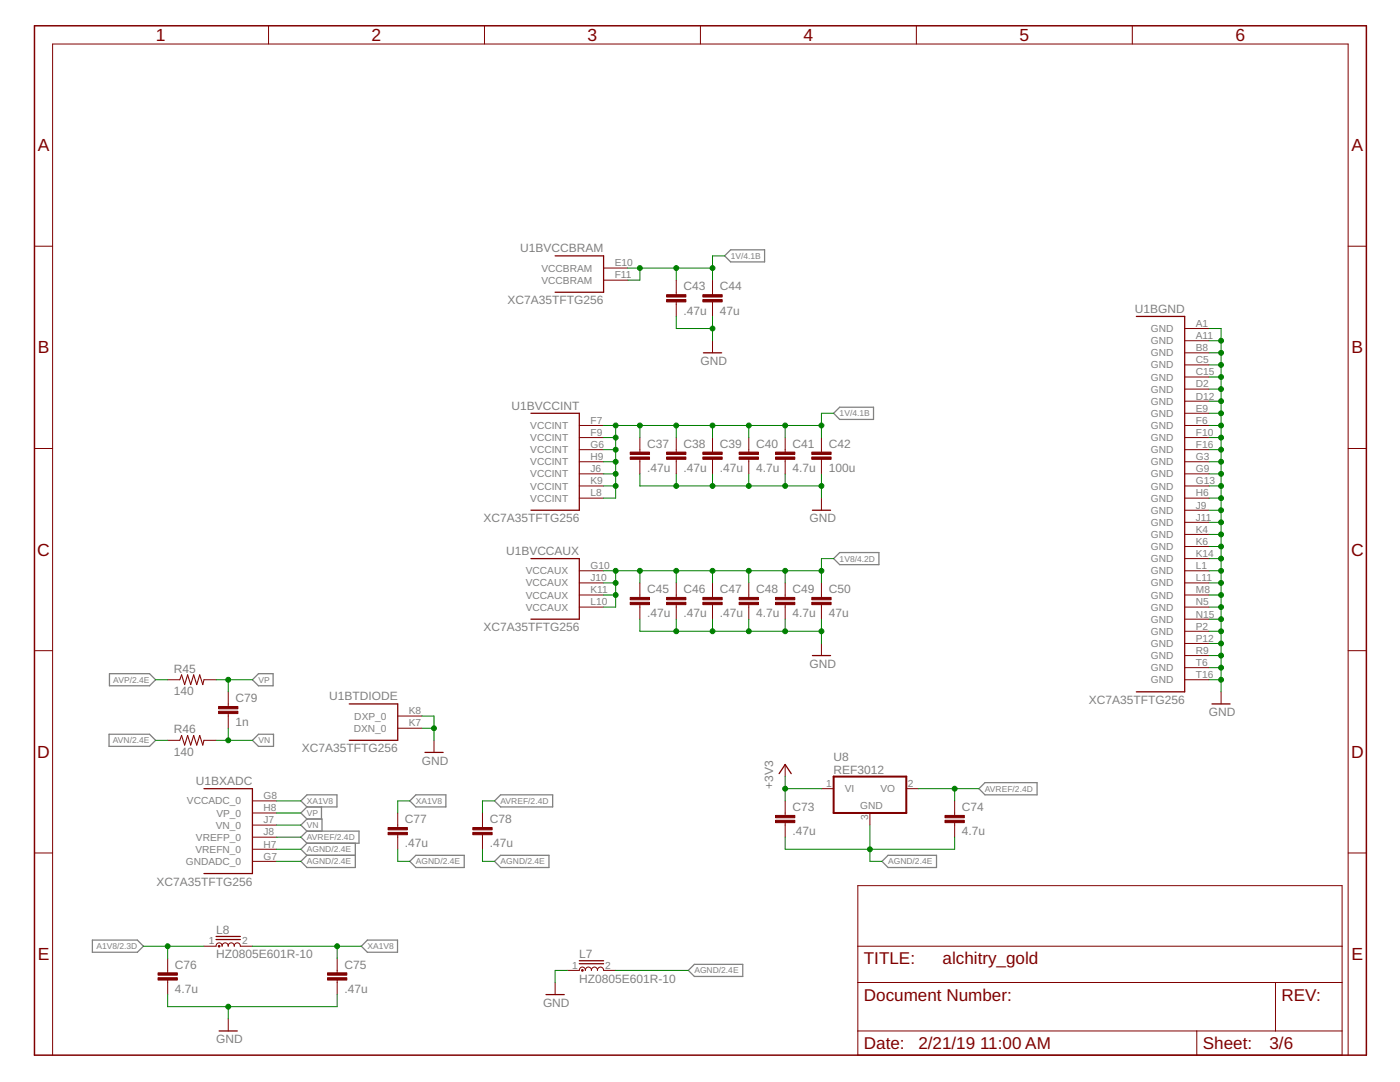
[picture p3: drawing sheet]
<svg xmlns="http://www.w3.org/2000/svg" width="279mm" height="216mm" viewBox="0 0 279 216" stroke-linecap="round" stroke-linejoin="round" font-family="sans-serif">
<g fill="none" stroke="#808080" stroke-width=".25">
<path d="M144.6 51.1l1.2-1.3h6.8v2.5h-6.8zM167.6 81.3h6.7v2.4h-6.7l-1.2-1.2zM166.4 111.5l1.2-1.2h7.8v2.4h-7.8zM21.8 134.4h8l1.3 1.2-1.3 1.2h-8zM50.4 135.6l1.2-1.2h2.9v2.4h-2.9zM21.8 146.5h8l1.3 1.2-1.3 1.2h-8zM50.4 147.7l1.2-1.2h3v2.4h-3zM60 159.8l1.3-1.2h5.9v2.4h-5.9zM81.8 159.8l1.2-1.2h6v2.4h-6zM99.9 158.6h10.4v2.4h-10.4l-1.2-1.2zM195.4 157.4l1.2-1.2h10.4v2.4h-10.4zM61.3 170.7h9.6"/>
<path d="M61.3 168.3l-1.3 1.2 1.3 1.2M61.3 165.8h10.3v2.5h-10.3M61.3 165.8l-1.3 1.2 1.3 1.3M61.3 161l-1.3 1.2 1.3 1.2M61.3 163.4h3v2.4M61.3 163.4l-1.3 1.2 1.3 1.2M64.2 161v2.4M70.9 168.3v4.8h-9.6l-1.3-1.2 1.3-1.2M81.8 171.9l1.2-1.2h9.6v2.4h-9.6zM99.9 170.7h9.7v2.4h-9.7l-1.2-1.2zM176 171.9l1.2-1.2h9.7v2.4h-9.7zM18.4 187.6h9l1.2 1.2-1.2 1.2h-9z"/>
<path d="M73.3 187.6h6v2.4h-6l-1.2-1.2zM137.4 193.6l1.2-1.2h9.6v2.4h-9.6z"/>
</g>
<path d="M6.9 5.1h265.8v205.4h-265.8z" fill="none" stroke="#800000" stroke-width=".3"/>
<g fill="none" stroke="#800000" stroke-width=".2">
<path d="M53.6 5.1v3.7M96.7 5.1v3.7M139.8 5.1v3.7M182.9 5.1v3.7M226 5.1v3.7M6.9 49.1h3.6M120.5 53.5h4.8M120.5 55.9h4.8M135 55.9v2.9M142.2 55.9v2.9M269 49.1h3.7M135 60.2v2.9"/>
<path d="M142.2 60.2v2.9M142.2 68v2.4M236.4 65.6h4.9M236.4 68h4.9M236.4 70.4h4.9M236.4 72.8h4.9M236.4 75.2h4.9M236.4 77.6h4.9M6.9 89.5h3.6M115.6 84.9h4.9M115.6 87.3h4.9M115.6 89.7h4.9"/>
<path d="M115.6 92.1h4.9M115.6 94.6h4.9M115.6 97h4.9M115.6 99.4h4.9M127.7 87.3v2.9M127.7 91.7v2.9M135 87.3v2.9M135 91.7v2.9M142.2 87.3v2.9M142.2 91.7v2.9M149.4 87.3v2.9M149.4 91.7v2.9"/>
<path d="M156.7 87.3v2.9M156.7 91.7v2.9M163.9 87.3v2.9M163.9 91.7v2.9M163.9 99.4v2.4M236.4 80.1h4.9M236.4 82.5h4.9M236.4 84.9h4.9M236.4 87.3h4.9M236.4 89.7h4.9M236.4 92.1h4.9M236.4 94.6h4.9"/>
<path d="M236.4 97h4.9M236.4 99.4h4.9M269 89.5h3.7M115.6 113.9h4.9M115.6 116.3h4.9M115.6 118.7h4.9M127.7 116.3v2.9M135 116.3v2.9M142.2 116.3v2.9M149.4 116.3v2.9M156.7 116.3v2.9M163.9 116.3v2.9"/>
<path d="M236.4 101.8h4.9M236.4 104.2h4.9M236.4 106.6h4.9M236.4 109.1h4.9M236.4 111.5h4.9M236.4 113.9h4.9M236.4 116.3h4.9M236.4 118.7h4.9M6.9 129.8h3.6M33.5 135.6h2.4M40.7 135.6h2.4M45.6 138v2.9"/>
<path d="M115.6 121.1h4.9M127.7 120.6v2.9M135 120.6v2.9M142.2 120.6v2.9M149.4 120.6v2.9M156.7 120.6v2.9M163.9 120.6v2.9M163.9 128.4v2.4M236.4 121.1h4.9M236.4 123.5h4.9M236.4 126h4.9M236.4 128.4h4.9"/>
<path d="M236.4 130.8h4.9M236.4 133.2h4.9M236.4 135.6h4.9M243.7 138v2.5M269 129.8h3.7M33.5 147.7h2.4M40.7 147.7h2.4M45.6 142.4v2.9M50.4 159.8h4.8M79.4 142.9h4.8M79.4 145.3h4.8M86.6 147.7v2.4"/>
<path d="M156.7 152.5v2.5M156.7 159.8v2.9M163.9 157.4h2.5M180.9 157.4h2.4M190.5 159.8v2.9M6.9 170.2h3.6M50.4 162.2h4.8M50.4 164.6h4.8M50.4 167h4.8M50.4 169.5h4.8M50.4 171.9h4.8M79.4 162.2v2.9"/>
<path d="M79.4 166.6v2.9M96.3 162.2v2.9M96.3 166.6v2.9M156.7 164.1v2.9M171.2 176.7h96.6v33.8h-96.6zM173.6 162.2v2.4M190.5 164.1v2.9M269 170.2h3.7M33.5 191.2v2.9M33.5 195.6v2.9M40.7 188.8h2.4a.61 .61 0 0 1 .6-.7 .61 .61 0 0 1 .6 .7 .62 .62 0 0 1 .6-.7 .62 .62 0 0 1 .7 .7 .61 .61 0 0 1 .6-.7 .61 .61 0 0 1 .6 .7 .61 .61 0 0 1 .6-.7 .61 .61 0 0 1 .6 .7h2.4M67.3 191.2v2.9"/>
<path d="M67.3 195.6v2.9M110.8 196v2.5M113.2 193.6h2.4a.61 .61 0 0 1 .6-.6 .61 .61 0 0 1 .6 .6 .61 .61 0 0 1 .6-.6 .61 .61 0 0 1 .6 .6 .61 .61 0 0 1 .6-.6 .61 .61 0 0 1 .6 .6 .62 .62 0 0 1 .6-.6 .62 .62 0 0 1 .7 .6h2.4M171.2 196h96.6M171.2 188.8h96.6M254.6 196v9.7M10.5 210.5v-201.7h258.5v201.7M45.6 203.3v2.4M171.2 205.7h96.6M238.8 205.7v4.8"/>
</g>
<g fill="none" stroke="#800000" stroke-width=".25">
<path d="M110.8 51.1h9.7v7.2h-9.7M140.4 70.4h3.6M226.8 63.1h9.6v74.9h-9.6M106 82.5h9.6v19.3h-9.6M106 111.5h9.6v12h-9.6M162.1 101.8h3.7M162.1 130.8h3.7M40.7 157.4h9.7v16.9h-9.7M69.7 140.5h9.7v7.2h-9.7M84.8 150.1h3.6M155.5 154.4l1.2-1.9 1.2 1.9M241.9 140.5h3.6"/>
<path d="M43.1 187.5h4.9M43.1 186.9h4.9M109 198.5h3.6M115.6 192.3h4.9M115.6 191.7h4.9M43.7 205.7h3.6"/>
</g>
<g fill="#800000" stroke="#800000" stroke-width=".2">
<path d="M125.8 91.2h3.8v.5h-3.8z"/>
<path d="M125.8 90.2h3.8v.5h-3.8z"/>
<path d="M133 91.2h3.9v.5h-3.9z"/>
<path d="M133 90.2h3.9v.5h-3.9z"/>
<path d="M140.3 91.2h3.8v.5h-3.8z"/>
<path d="M140.3 90.2h3.8v.5h-3.8z"/>
<path d="M147.5 91.2h3.9v.5h-3.9z"/>
<path d="M147.5 90.2h3.9v.5h-3.9z"/>
<path d="M154.8 91.2h3.8v.5h-3.8z"/>
<path d="M154.8 90.2h3.8v.5h-3.8z"/>
<path d="M162 91.2h3.9v.5h-3.9z"/>
<path d="M162 90.2h3.9v.5h-3.9z"/>
<path d="M133 59.8h3.9v.4h-3.9z"/>
<path d="M133 58.8h3.9v.5h-3.9z"/>
<path d="M140.3 59.8h3.8v.4h-3.8z"/>
<path d="M140.3 58.8h3.8v.5h-3.8z"/>
<path d="M125.8 120.2h3.8v.4h-3.8z"/>
<path d="M125.8 119.2h3.8v.5h-3.8z"/>
<path d="M133 120.2h3.9v.4h-3.9z"/>
<path d="M133 119.2h3.9v.5h-3.9z"/>
<path d="M140.3 120.2h3.8v.4h-3.8z"/>
<path d="M140.3 119.2h3.8v.5h-3.8z"/>
<path d="M147.5 120.2h3.9v.4h-3.9z"/>
<path d="M147.5 119.2h3.9v.5h-3.9z"/>
<path d="M154.8 120.2h3.8v.4h-3.8z"/>
<path d="M154.8 119.2h3.8v.5h-3.8z"/>
<path d="M162 120.2h3.9v.4h-3.9z"/>
<path d="M162 119.2h3.9v.5h-3.9z"/>
<path d="M154.8 163.7h3.8v.4h-3.8z"/>
<path d="M154.8 162.7h3.8v.5h-3.8z"/>
<path d="M188.6 163.7h3.8v.4h-3.8z"/>
<path d="M188.6 162.7h3.8v.5h-3.8z"/>
<path d="M65.4 195.1h3.8v.5h-3.8z"/>
<path d="M65.4 194.1h3.8v.5h-3.8z"/>
<path d="M31.5 195.1h3.9v.5h-3.9z"/>
<path d="M31.5 194.1h3.9v.5h-3.9z"/>
<path d="M77.4 166.1h3.9v.5h-3.9z"/>
<path d="M77.4 165.1h3.9v.5h-3.9z"/>
<path d="M94.4 166.1h3.8v.5h-3.8z"/>
<path d="M94.4 165.1h3.8v.5h-3.8z"/>
<path d="M43.6 141.9h3.9v.5h-3.9z"/>
<path d="M43.6 141h3.9v.4h-3.9z"/>
</g>
<path d="M166.4 155h14.5v7.2h-14.5z" fill="none" stroke="#800000" stroke-width=".4"/>
<g fill="#800000" stroke="#800000" stroke-width=".2">
<circle cx="116.2" cy="193.6" r=".17"/>
<circle cx="43.7" cy="188.8" r=".17"/>
</g>
<path d="M35.9 135.6l.3-.9 .7 1.9 .5-1.9 .7 1.9 .6-1.9 .6 1.9 .6-1.9 .6 1.9 .2-1M35.9 147.7l.3-1 .7 2 .5-2 .7 2 .6-2 .6 2 .6-2 .6 2 .2-1" fill="none" stroke="#800000" stroke-width=".21"/>
<g fill="none" stroke="#008000" stroke-width=".2">
<path d="M125.3 53.5h16.9M127.7 53.5v2.4h-2.4M135 53.5v2.4M144.6 51.1h-2.4v4.8M135 63.1v2.5h7.2M142.2 63.1v4.9M241.3 65.6h2.4v72.4M241.3 77.6h2.4M241.3 75.2h2.4M241.3 72.8h2.4M241.3 70.4h2.4M241.3 68h2.4"/>
<path d="M120.5 97h2.4M120.5 94.6h2.4M120.5 92.1h2.4M120.5 89.7h2.4M120.5 87.3h2.4M120.5 84.9h43.4M122.9 84.9v14.5h-2.4M127.7 94.6v2.4h36.2M127.7 84.9v2.4M135 84.9v2.4M135 94.6v2.4M142.2 84.9v2.4"/>
<path d="M142.2 94.6v2.4M149.4 84.9v2.4M149.4 94.6v2.4M156.7 84.9v2.4M156.7 94.6v2.4M163.9 94.6v4.8M166.4 82.5h-2.5v4.8M241.3 99.4h2.4M241.3 97h2.4M241.3 94.6h2.4M241.3 92.1h2.4M241.3 89.7h2.4"/>
<path d="M241.3 87.3h2.4M241.3 84.9h2.4M241.3 82.5h2.4M241.3 80.1h2.4M120.5 118.7h2.4M120.5 116.3h2.4M120.5 113.9h43.4M122.9 113.9v7.2h-2.4M127.7 113.9v2.4M135 113.9v2.4M142.2 113.9v2.4M149.4 113.9v2.4"/>
<path d="M156.7 113.9v2.4M166.4 111.5h-2.5v4.8M241.3 118.7h2.4M241.3 116.3h2.4M241.3 113.9h2.4M241.3 111.5h2.4M241.3 109.1h2.4M241.3 106.6h2.4M241.3 104.2h2.4M241.3 101.8h2.4M31.1 135.6h2.4M43.1 135.6h7.3"/>
<path d="M45.6 135.6v2.4M127.7 123.5v2.5h36.2M135 123.5v2.5M142.2 123.5v2.5M149.4 123.5v2.5M156.7 123.5v2.5M163.9 123.5v4.9M241.3 135.6h2.4M241.3 133.2h2.4M241.3 130.8h2.4M241.3 128.4h2.4M241.3 126h2.4"/>
<path d="M241.3 123.5h2.4M241.3 121.1h2.4M31.1 147.7h2.4M43.1 147.7h7.3M45.6 145.3v2.4M55.2 159.8h4.8M81.8 159.8h-2.4v2.4M84.2 145.3h2.4M84.2 142.9h2.4v4.8M98.7 159.8h-2.4v2.4M156.7 155v4.8M156.7 157.4h7.2"/>
<path d="M183.3 157.4h12.1M190.5 157.4v2.4M55.2 169.5h4.8M55.2 171.9h4.8M55.2 167h4.8M55.2 162.2h4.8M55.2 164.6h4.8M79.4 169.5v2.4h2.4M96.3 169.5v2.4h2.4M156.7 167v2.5h33.8v-2.5M173.6 164.6v7.3h2.4M28.6 188.8h12.1"/>
<path d="M33.5 198.5v2.4h33.8v-2.4M33.5 188.8v2.4M50.4 188.8h21.7M67.3 188.8v2.4M113.2 193.6h-2.4v2.4M122.9 193.6h14.5M45.6 200.9v2.4"/>
</g>
<g fill="#008000" stroke="#008000" stroke-width=".2">
<circle cx="243.7" cy="135.6" r=".49"/>
<circle cx="243.7" cy="133.2" r=".49"/>
<circle cx="243.7" cy="130.8" r=".49"/>
<circle cx="243.7" cy="128.4" r=".49"/>
<circle cx="243.7" cy="126" r=".49"/>
<circle cx="243.7" cy="123.5" r=".49"/>
<circle cx="243.7" cy="121.1" r=".49"/>
<circle cx="243.7" cy="118.7" r=".49"/>
<circle cx="243.7" cy="116.3" r=".49"/>
<circle cx="243.7" cy="113.9" r=".49"/>
<circle cx="243.7" cy="111.5" r=".49"/>
<circle cx="243.7" cy="109.1" r=".49"/>
<circle cx="243.7" cy="106.6" r=".49"/>
<circle cx="243.7" cy="104.2" r=".49"/>
<circle cx="243.7" cy="101.8" r=".49"/>
<circle cx="243.7" cy="99.4" r=".49"/>
<circle cx="243.7" cy="97" r=".49"/>
<circle cx="243.7" cy="94.6" r=".49"/>
<circle cx="243.7" cy="92.1" r=".49"/>
<circle cx="243.7" cy="89.7" r=".49"/>
<circle cx="243.7" cy="87.3" r=".49"/>
<circle cx="243.7" cy="84.9" r=".49"/>
<circle cx="243.7" cy="82.5" r=".49"/>
<circle cx="243.7" cy="80.1" r=".49"/>
<circle cx="243.7" cy="77.6" r=".49"/>
<circle cx="243.7" cy="75.2" r=".49"/>
<circle cx="243.7" cy="72.8" r=".49"/>
<circle cx="243.7" cy="70.4" r=".49"/>
<circle cx="243.7" cy="68" r=".49"/>
<circle cx="163.9" cy="97" r=".49"/>
<circle cx="156.7" cy="97" r=".49"/>
<circle cx="149.4" cy="97" r=".49"/>
<circle cx="142.2" cy="97" r=".49"/>
<circle cx="135" cy="97" r=".49"/>
<circle cx="142.2" cy="65.6" r=".49"/>
<circle cx="163.9" cy="126" r=".49"/>
<circle cx="156.7" cy="126" r=".49"/>
<circle cx="149.4" cy="126" r=".49"/>
<circle cx="142.2" cy="126" r=".49"/>
<circle cx="135" cy="126" r=".49"/>
<circle cx="45.6" cy="200.9" r=".49"/>
<circle cx="86.6" cy="145.3" r=".49"/>
<circle cx="122.9" cy="97" r=".49"/>
<circle cx="122.9" cy="94.6" r=".49"/>
<circle cx="122.9" cy="92.1" r=".49"/>
<circle cx="122.9" cy="89.7" r=".49"/>
<circle cx="122.9" cy="87.3" r=".49"/>
<circle cx="122.9" cy="84.9" r=".49"/>
<circle cx="127.7" cy="84.9" r=".49"/>
<circle cx="135" cy="84.9" r=".49"/>
<circle cx="142.2" cy="84.9" r=".49"/>
<circle cx="149.4" cy="84.9" r=".49"/>
<circle cx="156.7" cy="84.9" r=".49"/>
<circle cx="163.9" cy="84.9" r=".49"/>
<circle cx="135" cy="53.5" r=".49"/>
<circle cx="127.7" cy="53.5" r=".49"/>
<circle cx="142.2" cy="53.5" r=".49"/>
<circle cx="122.9" cy="118.7" r=".49"/>
<circle cx="122.9" cy="116.3" r=".49"/>
<circle cx="122.9" cy="113.9" r=".49"/>
<circle cx="127.7" cy="113.9" r=".49"/>
<circle cx="135" cy="113.9" r=".49"/>
<circle cx="142.2" cy="113.9" r=".49"/>
<circle cx="149.4" cy="113.9" r=".49"/>
<circle cx="156.7" cy="113.9" r=".49"/>
<circle cx="163.9" cy="113.9" r=".49"/>
<circle cx="173.6" cy="169.5" r=".49"/>
<circle cx="190.5" cy="157.4" r=".49"/>
<circle cx="67.3" cy="188.8" r=".49"/>
<circle cx="33.5" cy="188.8" r=".49"/>
<circle cx="45.6" cy="135.6" r=".49"/>
<circle cx="45.6" cy="147.7" r=".49"/>
<circle cx="156.7" cy="157.4" r=".49"/>
</g>
<g font-size="3.5" fill="#800000">
<text x="31.1" y="8.2">1</text>
<text x="74.2" y="8.2">2</text>
<text x="117.3" y="8.2">3</text>
<text x="160.4" y="8.2">4</text>
<text x="203.4" y="8.2">5</text>
<text x="246.5" y="8.2">6</text>
<text x="7.5" y="30.2">A</text>
<text x="269.7" y="30.2">A</text>
<text x="7.5" y="70.5">B</text>
<text x="269.7" y="70.5">B</text>
<text x="7.4" y="110.9">C</text>
<text x="269.6" y="110.9">C</text>
<text x="7.4" y="151.2">D</text>
<text x="269.6" y="151.2">D</text>
<text x="7.5" y="191.6">E</text>
<text x="269.7" y="191.6">E</text>
</g>
<g font-size="3.4" fill="#800000">
<text x="172.4" y="192.4">TITLE:</text>
<text x="188.1" y="192.4">alchitry_gold</text>
<text x="172.4" y="199.7">Document Number:</text>
<text x="255.8" y="199.7">REV:</text>
<text x="172.4" y="209.3">Date:</text>
<text x="183.3" y="209.3">2/21/19</text>
<text x="195.6" y="209.3">11:00 AM</text>
<text x="240.1" y="209.3">Sheet:</text>
<text x="253.4" y="209.3">3/6</text>
</g>
<g font-size="2.4" fill="#808080">
<text x="103.8" y="50.3">U1BVCCBRAM</text>
<text x="136.4" y="57.9">C43</text>
<text x="143.6" y="57.9">C44</text>
<text x="101.3" y="60.7">XC7A35TFTG256</text>
<text x="136.4" y="62.8">.47u</text>
<text x="143.6" y="62.8">47u</text>
<text x="226.5" y="62.4">U1BGND</text>
<text x="139.8" y="72.8">GND</text>
<text x="102.1" y="81.8">U1BVCCINT</text>
<text x="129.1" y="89.4">C37</text>
<text x="136.4" y="89.4">C38</text>
<text x="143.6" y="89.4">C39</text>
<text x="150.9" y="89.4">C40</text>
<text x="158.1" y="89.4">C41</text>
<text x="165.4" y="89.4">C42</text>
<text x="129.1" y="94.2">.47u</text>
<text x="136.4" y="94.2">.47u</text>
<text x="143.6" y="94.2">.47u</text>
<text x="150.9" y="94.2">4.7u</text>
<text x="158.1" y="94.2">4.7u</text>
<text x="165.4" y="94.2">100u</text>
<text x="96.5" y="104.2">XC7A35TFTG256</text>
<text x="161.5" y="104.2">GND</text>
<text x="101" y="110.7">U1BVCCAUX</text>
<text x="129.1" y="118.4">C45</text>
<text x="136.4" y="118.4">C46</text>
<text x="143.6" y="118.4">C47</text>
<text x="150.9" y="118.4">C48</text>
<text x="158.1" y="118.4">C49</text>
<text x="165.4" y="118.4">C50</text>
<text x="96.5" y="126">XC7A35TFTG256</text>
<text x="129.1" y="123.2">.47u</text>
<text x="136.4" y="123.2">.47u</text>
<text x="143.6" y="123.2">.47u</text>
<text x="150.9" y="123.2">4.7u</text>
<text x="158.1" y="123.2">4.7u</text>
<text x="165.4" y="123.2">47u</text>
<text x="34.7" y="134.2">R45</text>
<text x="161.5" y="133.2">GND</text>
<text x="34.7" y="138.8">140</text>
<text x="47" y="140.1">C79</text>
<text x="65.7" y="139.7">U1BTDIODE</text>
<text x="217.3" y="140.5">XC7A35TFTG256</text>
<text x="241.3" y="142.9">GND</text>
<text x="34.7" y="146.3">R46</text>
<text x="47" y="144.9">1n</text>
<text x="34.7" y="150.9">140</text>
<text x="60.2" y="150.1">XC7A35TFTG256</text>
<text x="84.2" y="152.6">GND</text>
<text x="166.4" y="154.4">REF3012</text>
<text x="166.4" y="151.9">U8</text>
<text x="39.1" y="156.7">U1BXADC</text>
<text x="154.3" y="157.4" transform="rotate(-90 154.3 157.4)">+3V3</text>
<text x="158.1" y="161.9">C73</text>
<text x="192" y="161.9">C74</text>
<text x="80.8" y="164.3">C77</text>
<text x="97.7" y="164.3">C78</text>
<text x="158.1" y="166.7">.47u</text>
<text x="192" y="166.7">4.7u</text>
<text x="80.8" y="169.1">.47u</text>
<text x="97.7" y="169.1">.47u</text>
<text x="31.2" y="176.7">XC7A35TFTG256</text>
<text x="43.1" y="191.2">HZ0805E601R-10</text>
<text x="43.1" y="186.4">L8</text>
<text x="115.6" y="191.2">L7</text>
<text x="34.9" y="193.3">C76</text>
<text x="68.7" y="193.3">C75</text>
<text x="115.6" y="196">HZ0805E601R-10</text>
<text x="34.9" y="198.1">4.7u</text>
<text x="68.7" y="198.1">.47u</text>
<text x="108.4" y="200.9">GND</text>
<text x="43.1" y="208.1">GND</text>
</g>
<g font-size="2" fill="#808080">
<text x="122.7" y="53.1">E10</text>
<text x="108.1" y="54.2">VCCBRAM</text>
<text x="108.1" y="56.6">VCCBRAM</text>
<text x="122.7" y="55.6">F11</text>
<text x="238.7" y="65.2">A1</text>
<text x="229.7" y="66.3">GND</text>
<text x="229.7" y="68.7">GND</text>
<text x="229.7" y="71.1">GND</text>
<text x="238.7" y="67.6">A11</text>
<text x="238.7" y="70.1">B8</text>
<text x="229.7" y="73.5">GND</text>
<text x="229.7" y="75.9">GND</text>
<text x="238.7" y="72.5">C5</text>
<text x="238.7" y="74.9">C15</text>
<text x="238.7" y="77.3">D2</text>
<text x="229.7" y="78.4">GND</text>
<text x="229.7" y="80.8">GND</text>
<text x="229.7" y="83.2">GND</text>
<text x="238.7" y="79.7">D12</text>
<text x="238.7" y="82.1">E9</text>
<text x="105.8" y="85.6">VCCINT</text>
<text x="105.8" y="88">VCCINT</text>
<text x="117.8" y="84.6">F7</text>
<text x="117.8" y="87">F9</text>
<text x="117.8" y="89.4">G6</text>
<text x="229.7" y="85.6">GND</text>
<text x="229.7" y="88">GND</text>
<text x="238.7" y="84.6">F6</text>
<text x="238.7" y="87">F10</text>
<text x="238.7" y="89.4">F16</text>
<text x="105.8" y="90.4">VCCINT</text>
<text x="105.8" y="92.9">VCCINT</text>
<text x="105.8" y="95.3">VCCINT</text>
<text x="117.8" y="91.8">H9</text>
<text x="117.8" y="94.2">J6</text>
<text x="229.7" y="90.4">GND</text>
<text x="229.7" y="92.9">GND</text>
<text x="229.7" y="95.3">GND</text>
<text x="238.7" y="91.8">G3</text>
<text x="238.7" y="94.2">G9</text>
<text x="105.8" y="97.7">VCCINT</text>
<text x="105.8" y="100.1">VCCINT</text>
<text x="117.8" y="96.6">K9</text>
<text x="117.8" y="99.1">L8</text>
<text x="229.7" y="97.7">GND</text>
<text x="229.7" y="100.1">GND</text>
<text x="238.7" y="96.6">G13</text>
<text x="238.7" y="99.1">H6</text>
<text x="238.7" y="101.5">J9</text>
<text x="229.7" y="102.5">GND</text>
<text x="229.7" y="104.9">GND</text>
<text x="229.7" y="107.4">GND</text>
<text x="238.7" y="103.9">J11</text>
<text x="238.7" y="106.3">K4</text>
<text x="117.8" y="113.6">G10</text>
<text x="229.7" y="109.8">GND</text>
<text x="229.7" y="112.2">GND</text>
<text x="238.7" y="108.7">K6</text>
<text x="238.7" y="111.1">K14</text>
<text x="238.7" y="113.6">L1</text>
<text x="104.9" y="114.6">VCCAUX</text>
<text x="104.9" y="117">VCCAUX</text>
<text x="104.9" y="119.4">VCCAUX</text>
<text x="117.8" y="116">J10</text>
<text x="117.8" y="118.4">K11</text>
<text x="229.7" y="114.6">GND</text>
<text x="229.7" y="117">GND</text>
<text x="229.7" y="119.4">GND</text>
<text x="238.7" y="116">L11</text>
<text x="238.7" y="118.4">M8</text>
<text x="104.9" y="121.9">VCCAUX</text>
<text x="117.8" y="120.8">L10</text>
<text x="229.7" y="121.9">GND</text>
<text x="229.7" y="124.3">GND</text>
<text x="238.7" y="120.8">N5</text>
<text x="238.7" y="123.2">N15</text>
<text x="238.7" y="125.6">P2</text>
<text x="229.7" y="126.7">GND</text>
<text x="229.7" y="129.1">GND</text>
<text x="229.7" y="131.5">GND</text>
<text x="238.7" y="128">P12</text>
<text x="238.7" y="130.5">R9</text>
<text x="229.7" y="133.9">GND</text>
<text x="229.7" y="136.4">GND</text>
<text x="238.7" y="132.9">T6</text>
<text x="238.7" y="135.3">T16</text>
<text x="70.7" y="143.6">DXP_0</text>
<text x="81.6" y="142.5">K8</text>
<text x="70.6" y="146">DXN_0</text>
<text x="81.6" y="145">K7</text>
<text x="37.3" y="160.5">VCCADC_0</text>
<text x="52.6" y="159.5">G8</text>
<text x="52.6" y="161.9">H8</text>
<text x="164.9" y="157">1</text>
<text x="168.6" y="158.1">VI</text>
<text x="171.7" y="161.5">GND</text>
<text x="175.7" y="158.1">VO</text>
<text x="181.2" y="157">2</text>
<text x="39.1" y="167.8">VREFP_0</text>
<text x="43.1" y="165.3">VN_0</text>
<text x="43.2" y="162.9">VP_0</text>
<text x="52.6" y="164.3">J7</text>
<text x="52.6" y="166.7">J8</text>
<text x="173.3" y="163.7" transform="rotate(-90 173.3 163.7)">3</text>
<text x="37.1" y="172.6">GNDADC_0</text>
<text x="39" y="170.2">VREFN_0</text>
<text x="52.6" y="169.1">H7</text>
<text x="52.6" y="171.5">G7</text>
<text x="41.7" y="188.5">1</text>
<text x="48.3" y="188.5">2</text>
<text x="114.2" y="193.3">1</text>
<text x="120.8" y="193.3">2</text>
</g>
<g font-size="1.7" fill="#808080">
<text x="145.8" y="51.7">1V/4.1B</text>
<text x="167.6" y="83.1">1V/4.1B</text>
<text x="167.6" y="112.1">1V8/4.2D</text>
<text x="22.6" y="136.2">AVP/2.4E</text>
<text x="51.6" y="136.2">VP</text>
<text x="22.5" y="148.3">AVN/2.4E</text>
<text x="51.6" y="148.3">VN</text>
<text x="61.2" y="160.4">XA1V8</text>
<text x="83" y="160.4">XA1V8</text>
<text x="99.9" y="160.4">AVREF/2.4D</text>
<text x="196.6" y="158">AVREF/2.4D</text>
<text x="61.2" y="167.7">AVREF/2.4D</text>
<text x="61.2" y="162.8">VP</text>
<text x="61.2" y="165.2">VN</text>
<text x="61.2" y="172.5">AGND/2.4E</text>
<text x="61.2" y="170.1">AGND/2.4E</text>
<text x="83" y="172.5">AGND/2.4E</text>
<text x="99.9" y="172.5">AGND/2.4E</text>
<text x="177.2" y="172.5">AGND/2.4E</text>
<text x="19.2" y="189.4">A1V8/2.3D</text>
<text x="73.3" y="189.4">XA1V8</text>
<text x="138.6" y="194.2">AGND/2.4E</text>
</g>
</svg>
